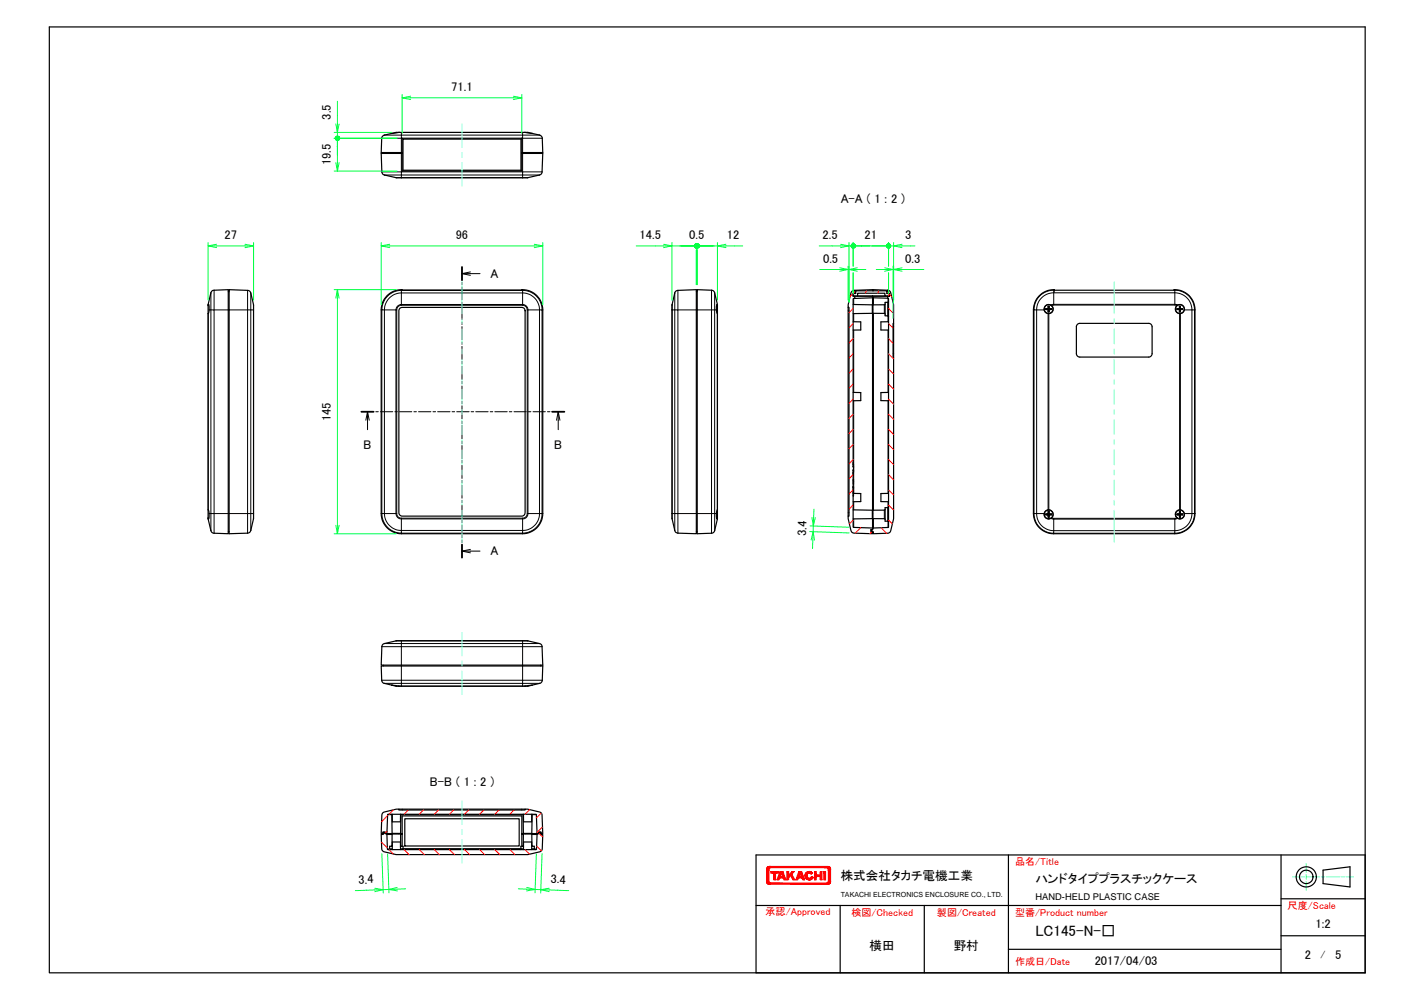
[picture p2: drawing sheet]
<svg xmlns="http://www.w3.org/2000/svg" width="420mm" height="297mm" viewBox="0 0 420 297" stroke-linecap="round" stroke-linejoin="round" font-family="sans-serif">
<g fill="none" stroke="#000" stroke-width=".3">
<path d="M119.3 39.3h-.9M155.3 39.3v.8h5.1M156.1 39.3h-36.8v.8h-5.1M113.4 41.1h5.9v10h-5.8M114.2 52h5.1v.8h36M117.7 52.8h1.6M119.5 41.1h-.2v-1h36v1h-.2M161.1 51.1h-5.8v.9h5M161.1 41.1h-5.8v10h-36v.9h36v.8h1.6M137.3 79.3v3.9M61.9 90.4v.2M61.9 93.1v58.3"/>
<path d="M62.1 92.1h.6M62.7 87v5.1M62.7 92.1v60.4h-.6M63.6 86.2v5.9h10v60.4h-10v-60.4h-.9M73.6 86.3v5.8h.9M74.5 87v5.1M74.5 92.1h.8M74.5 92.1v60.4M75.3 90.4v1.7M75.3 92.1v60.4M113.3 92.1h.2v60.4h-.2M114.2 92.1v60.4"/>
<path d="M114.2 92.1h3.7M117.9 92.1v60.4M119.3 90.7v-.3a1.65 1.65 0 0 0-1.6 1.7v60.4a1.58 1.58 0 0 0 1.6 1.6v4.1a5.5 5.5 0 0 1-5.7-5.7h.6M119.3 90.7h36M119.3 90.7a1.37 1.37 0 0 0-1.4 1.4M119.3 86v.3a5.6 5.6 0 0 0-5.7 5.8h.6M137.3 83.8v.8M137.3 85.2v3.9M137.3 89.7v.8M137.3 91.1v3.9M137.3 95.6v.8M137.3 97v3.9"/>
<path d="M137.3 81.3h5.3M139.8 80.8l-2.5 .5 2.5 .5M155.3 90.7v-.3h-36v-3.4a5.1 5.1 0 0 0-5.1 5.1M155.3 90.7a1.41 1.41 0 0 1 1.4 1.4M155.3 86v.3h-36v.7h36v3.4a1.61 1.61 0 0 1 1.6 1.7v60.4M156.7 92.1v60.4h.2M156.7 92.1h3.6M160.3 92.1h.8v60.4h.2M160.3 92.1v60.4h-3.4M160.3 92.1a5 5 0 0 0-5-5.1v-.6a5.6 5.6 0 0 1 5.8 5.7h.2M199.7 92.1h.8M199.7 90.4v63.7"/>
<path d="M200.5 92.1v60.4h-.8M200.5 92.1h.9v60.4h10v5.9M200.5 87v5.1M201.4 86.3v5.8h10v60.4h1M211.4 86.2v5.9h1M212.4 87v5.1M212.4 92.1v60.4M212.4 92.1h.5M213.2 90.4v.2M213.2 93.1v58.3M252 92.3h.3M253.7 88.6v1.8"/>
<path d="M253.7 93.2v2.4M253.7 98v18.6M259.2 91.9h.1M262.8 90.5v2.6M263.8 89.8v4M263.9 88.6v1.2M263.9 93.8v1.8M263.9 98v18.6M265.4 97h.1M307.1 92.1h.1v60.4h.8M308 92.1h2.2M308 92.1v60.4"/>
<path d="M310.8 91.7v.2M311.3 91.7h.1M311.3 91.9h.1M311.4 93.1v58.3M311.5 92.1h.1M311.5 91.5h.1M311.5 91h.2M311.5 92.6h.2M311.6 92.1h.1M311.6 91.5h.1M311.6 93.2v58.2M311.9 91.7h.1"/>
<path d="M311.9 91.9h.1M312.4 91.7v.2M313.1 90.4h36v-3.4a5.1 5.1 0 0 1 5.1 5.1M313.1 90.4v-3.4a5.1 5.1 0 0 0-5.1 5.1M313.1 86v.2a5.6 5.6 0 0 0-5.8 5.9h.7M313.1 90.6h36M313.1 90.4v.2l-.6 .2M313.1 90.4l-.8 .2M313.3 86.2h-.2v.8h36v-.8h-.2M349.1 86v.2a6 6 0 0 1 6 5.9M349.7 91.7v.2M349.8 91.7v.2"/>
<path d="M349.9 90.6l-.8-.2v.2l.6 .2M350.3 91.7h.1M350.3 91.9h.1M350.4 92.1h.1M350.4 91.5h.1M350.5 92.6h.2M350.5 91h.2M350.5 93.2v58.2M350.6 92.1h.1M350.6 91.5h.1M350.7 93.1v58.3M350.8 91.7h.1"/>
<path d="M350.8 91.9h.1M351.4 91.7v.2zM351.9 92.1h2.3M354.2 92.1h.7l.2 60.4M354.2 92.1v60.4h-2.3M137.3 101.5v.8M137.3 102.9v3.9M137.3 107.4v.7M137.3 108.8v3.9M137.3 113.3v.7M137.3 114.7v3.8M137.3 119.2v.7"/>
<path d="M253.7 119v27.6M263.9 119v27.6M265.4 105.1h.1M107.4 122.3h3.6M108.7 124.8l.5-2.5 .5 2.5M109.2 122.3v5.3M111.7 122.3h.7M113 122.3h3.7M117.3 122.3h.8M118.7 122.3h3.7M123 122.3h.7M124.4 122.3h3.6"/>
<path d="M128.7 122.3h.7M130 122.3h3.7M134.3 122.3h.8M135.7 122.3h3.7M137.3 120.5v3.9M137.3 125.1v.7M137.3 126.4v3.9M137.3 131v.7M137.3 132.3v3.9M137.3 136.8v.8M137.3 138.2v3.9M140 122.3h.7"/>
<path d="M141.4 122.3h3.6M145.7 122.3h.7M147 122.3h3.7M151.3 122.3h.8M152.7 122.3h3.7M157 122.3h.7M158.4 122.3h3.6M162.7 122.3h.7M164.1 122.3h3.6M165.4 124.8l.5-2.5 .5 2.5M165.9 122.3v5.3M253.5 139.9h.1"/>
<path d="M253.5 138.3h.1M253.5 137.8h.1M61.9 154v.2M62.7 157.6v-5.1h.9v5.9M74.5 152.5h.8M74.5 152.5v5.1M74.5 152.5h-.9v5.9M75.3 152.5v1.6M114.2 152.5a5 5 0 0 0 5.1 5.1h36M114.2 152.5h3.7M117.9 152.5a1.34 1.34 0 0 0 1.4 1.4M119.3 153.9v.2h36v3.5"/>
<path d="M119.3 153.9h36M137.3 142.7v.8M137.3 144.1v3.9M137.3 148.6v.8M137.3 150v3.9M137.3 154.5v.7M137.3 155.9v3.9M155.3 157.6a5 5 0 0 0 5-5.1h.7a5.7 5.7 0 0 1-5.7 5.9v.1M155.3 157.6v.8h-36v.1M156.7 152.5a1.37 1.37 0 0 1-1.4 1.4M156.9 152.5a1.58 1.58 0 0 1-1.6 1.6v-.2M200.5 157.6v-5.1h.9v5.9"/>
<path d="M212.4 152.5v5.1M212.4 152.5h.5M213.2 154v.2M252 152.3h.3M253.5 147h.1M253.5 140.4h.1M253.5 142.8h.1M253.5 143.3h.1M253.7 154.1v2.6M253.7 149v2.4M259.2 152.5h.1M262.8 151.5v2.6"/>
<path d="M263.8 150.8v4M263.9 154.8v1.9M263.9 149v1.8M307.1 152.5h.1a5.6 5.6 0 0 0 5.9 5.8v-.7M308 152.5h2.2M308 152.5a5 5 0 0 0 5.1 5.1M310.8 152.7v.2M311.3 152.7h.1M311.3 152.8v.2M311.5 152.5h.1M311.5 153.1h.1M311.5 152h.2"/>
<path d="M311.5 153.6h.2M311.6 152.5h.1M311.6 153.1h.1M311.9 152.7h.1M311.9 152.8v.2M312.3 154l.8 .2h36M312.4 152.7v.2M312.5 153.8l.6 .2M313.1 154h36M313.1 157.6h36v.8l-36 .1M313.1 154v3.6M349.1 154.2v3.4a5 5 0 0 0 5.1-5.1h.6a5.8 5.8 0 0 1-5.7 6"/>
<path d="M349.7 153.8l-.6 .2v.2M349.7 152.7v.2M349.8 152.7v.2M349.9 154l-.8 .2M350.3 152.7h.1M350.3 152.8v.2M350.4 152.5h.1M350.4 153.1h.1M350.5 153.6h.2M350.5 152h.2M350.6 152.5h.1M350.6 153.1h.1"/>
<path d="M350.8 152.7h.1M350.8 152.8v.2M351.4 152.7v.2zM137.3 160.4v.7M137.3 161.8v3.9M137.3 163.7h5.3M139.8 163.2l-2.5 .5 2.5 .5M114.2 191.2h41.1M117.7 190.4h1.6v1.7h-5.8M119.3 190.3l36 .1v.8M155.3 190.3l1.6 .1M155.3 191.2h5"/>
<path d="M155.3 191.2v.9h-36v10h-5.9M161.1 192.1h-5.8v10h-36v.9h36M114.2 203h5.1v.8M155.3 203h5.1M155.3 203v.8M156.1 203.8h-37.7M161.1 202.1h-5.8v.9M113.8 247.2v.4M114.4 247.2v.4M115.1 252.2h.6M115.2 242h1.2M115.7 252.1h.9"/>
<path d="M116.5 251.1h.1M118.5 247.6v.1M119 251.1h.1M119 252.1h.8M119.1 242h36.3M119.5 240.3v.3M119.8 252.2h35M154.8 252.1h.7M155 240.3v.3M155.5 251.1h.1M156.1 247.6v.1M158 252.1h.8"/>
<path d="M158 251.1h.1M158.1 242h1.3M158.8 252.2h.6M160.1 247.2v.4M160.7 247.2v.4"/>
</g>
<g fill="none" stroke="#000" stroke-width=".36">
<path d="M14.7 8h390.9v281h-390.9zM118.6 39.3h37.3M118.6 39.3l-2.2 .3M118.6 39.3h-1l-3.4 .8-.5 .4-.3 .6-.1 4.2h6.2M155.9 39.3h1l3.5 .8 .5 .4 .2 .6 .2 4.2h-6.2M155.9 39.3l2.2 .3M113.9 45.3v.3M119.5 45.6h-6.2l.2 5.5 .3 .7 4.1 1h38.8l3.6-.8 .6-.3 .2-.6 .2-5.5h-6.2M119.5 41.1h35.6v9.7h-35.6zM119.7 41.3h35.1v9.3h-35.1zM160.7 45.3v.3M61.8 90.8l.2-.4 .1 1.7-.3 1.1v58.2l.3 1.1-.1 1.6-.2-.3"/>
<path d="M61.8 90.8l.9-3.8 .3-.6 .6-.2 4.2-.2v72.5l-4.2-.1-.6-.2-.3-.6-.9-3.8M61.8 90.8v2.4M67.8 86.7h.3M67.8 86.4h.3M68.1 86l5.9 .4 .5 .6 .8 3.7v63.2l-.8 3.7-.3 .5-.6 .3-5.5 .1zM115 87.8a6.1 6.1 0 0 1 4.5-1.8v.2h35.6v-.2a6 6 0 0 1 6.2 6.1v60.4a6 6 0 0 1-6 6h-36a6 6 0 0 1-6-6v-60.4a6 6 0 0 1 1.7-4.3zM118.9 91.5l.6-.2h35.5l.6 .2 .3 .4 .1 60.4-.2 .6-.3 .3-36 .1-.8-.4-.2-.6v-60zM119.5 86.2h35.6M200.7 86.6l.7-.3 5.5-.3v72.5l-5.5-.1-.6-.3-.3-.5-.8-3.7v-63.2zM206.9 86.7h.3M206.9 86.4h.3M213.2 90.8l-.8-3.8-.4-.6-.6-.2-4.2-.2v72.5l4.2-.1 .6-.2 .4-.6 .8-3.8"/>
<path d="M213.2 90.8v2.4M213.2 90.8l-.2-.3-.1 1.6 .3 1.1v58.2l-.3 1.1 .1 1.6 .2-.3M252 91.3v62M253 86.6l1-.4v.9h-.5v.9h.5v.6l-.5 .2v67.7l5.8 .3v.6h-.5v.7h.5v.4l-5.5-.1-.6-.3-.4-.5-.8-3.7v-.6h.3v-62h-.3v-.6zM253.5 95.6h2.3v2.4h-2.3M253.5 90.4l5.7 .2v2.5l-5.7 .1M254 86.2l5.3-.2v.4M254 87.1h.3M254 88h9.8M254.3 86.4h9.2v.8h.8v.7h-1.4v-.8h-8.1v.8h-1.3v-.7h.8zM259.3 88.5h.2M259.3 88v68.8z"/>
<path d="M259.3 88.5l-5.3 .1M259.5 88.5l4.3 .1M259.5 88.5v2.1M259.5 93.1v58.5M263 90.3l-.2 .2-3.5 .1v2.5h3.5l.2 .2M263.5 87.1h.3M263.8 86.2l-4.3-.2v.4M263.8 86.2l.8 .6a20 20 0 0 1 .9 9.3v58.1l-.8 3.4-.3 .6-.7 .2-4.2 .1v-.6h-.6v-.5h.4v-.6l4.7-.3v-67.7l-.2-.2v-.6h.5v-.9h-.5zM264 89.6l-.1 .2h-.9v4h.9l.1 .2M264 95.6h-2.2v2.4h2.2M265.5 96.1v10M308.9 87.8a6.1 6.1 0 0 1 4.4-1.8v.2h35.6v-.2a6 6 0 0 1 6.2 6.1v60.4a6 6 0 0 1-6 6h-36a6 6 0 0 1-6-6v-60.4a6.1 6.1 0 0 1 1.8-4.3z"/>
<path d="M310.8 91.7a.53 .53 0 0 0 .6-.1 .53 .53 0 0 0 .1-.6v.4l.2-.4 .1 .6 .6 .1h-.4l.4 .2-.6 .1-.1 .6-.1-.4-.1 .4-.1-.6-.6-.1h.4zM311.2 91.9h.3v.3M311.5 91.4v.3h-.3M311.6 91.4l.1 .3h.3M312 91.9l-.4 .1v.2M320.2 96.3l.7-.2 20.9 .1 .5 .8v8.3l-.3 .5-.7 .3-20.9-.1-.6-.9v-8.1zM350.2 91.9l.3 .2M350.4 91.5l-.7 .2 .5 .2h-.5l.7 .2M350.4 91.5l.1-.5 .1 .4 .1-.4v.6l.7 .1M350.5 91.4v.1M350.5 91.5l-.3 .2M350.5 92.1v.1"/>
<path d="M350.6 91.4l.1 .3h.3M351 91.9h-.2l-.2 .3M351.4 91.7h.1M351.4 91.9h.1M351.4 91.7h-.4l.4 .2M351.4 91.9l-.7 .1v.6l-.1-.4-.1 .4-.1-.5M253.5 116.6h2.3v2.4h-2.3M264 116.6h-2.2v2.4h2.2M253.5 138.6h.1M253.5 139.7h.1M253.5 137.3v.6M253.6 138.1v.5"/>
<path d="M253.6 139.7v.4M253.6 138.6v.1M253.6 139.5v.2M61.8 151.4v2.4M67.8 157.9h.3M206.9 157.9h.3M213.2 151.4v2.4M253.5 147.3v-.7h2.3v2.4h-2.3M253.5 145.6l.1 .1M253.5 146.2h.1M253.5 147.2h.1M253.5 144.8h.1"/>
<path d="M253.5 144.7h.1M253.5 144.9h.1M253.5 144.6h.1M253.5 146h.1M253.5 145.9h.1M253.5 145.8h.1M253.5 145.7h.1M253.5 142.6l.1 .3M253.5 140.3v.6M253.5 142.9h.1M253.5 142.4h.1M253.5 151.4l5.7 .2v2.5h-5.7"/>
<path d="M253.6 142.9h.1M253.6 143.2l-.1 .3M253.6 144.9l-.1 .4M253.6 144.6v.1M253.6 145.7v.5M253.6 142.4h.1M253.6 143.7h-.1M253.6 144.6h.1M253.6 144.7v.2M253.6 146.2v.1M258.9 157.4h.1M259.3 157.9v.2"/>
<path d="M259.5 154.1v2.7M263 151.3l-.2 .2-3.5 .1v2.5h3.5l.2 .2M264 150.5l-.1 .3h-.9v4h.9l.1 .3M264 146.6h-2.2v2.4h2.2M311.2 152.8l.3 .2v.2M311.5 152l.1 .4 .1-.4 .1 .7h.6h-.4l.4 .2-.6 .1-.1 .6-.1-.4-.1 .4-.1-.6-.6-.1 .4-.1-.4-.1 .7-.2zM311.5 152.4v.3h-.3M311.6 152.4l.1 .3h.3M312 152.8l-.4 .2v.2M350.2 152.8l.3 .3M350.4 152.5l-.7 .2 .5 .1-.5 .1 .7 .2M350.4 152.5l.1-.5 .1 .4 .1-.4 .1 .6 .6 .1"/>
<path d="M350.5 152.4v.1M350.5 152.5l-.3 .2M350.5 153.1v.1M350.6 152.4l.1 .3h.3M351 152.8l-.2 .1-.2 .3M351.4 152.7h.1M351.4 152.9h.1M351.4 152.7h-.4l.4 .2M351.4 152.9l-.7 .1v.6l-.1-.4-.1 .4-.1-.5M113.8 191.3l4.1-1h38.8l3.8 .9 .5 .5 .3 5.9h-48l.2-5.5zM113.9 197.6v.2M160.7 197.6v.2"/>
<path d="M116.4 203.5l-2.4-.6-.5-.4-.2-4.7h48l-.2 4.5-.4 .5-3.9 1h-.9M116.4 203.5l2.2 .3M118.6 203.8h37.3M158.1 203.5l-2.2 .3M113.8 247.6h.1M113.8 241.4l4.1-1.1h.6v.3h37.5v-.3l.9 .1 3.6 .9 .5 .4 .3 5.9h-.5v-.4h-.7v.4h-.5l-.3-5.7h-44.1l-.2 5.7h-.5v-.4h-.7v.4h-.5l.2-5.5zM113.9 247.2h.5v.4h.6l.1 4.6 .2 .2h44l.3-4.8h.6v-.4h.5v.7h.6l-.2 4.4-.5 .7-3.9 .9-39.1-.1-3.6-.8-.5-.5-.2-4.6h.6zM115 247.6h4.5zM115 247.9h1.5M116.4 241.9l.1 5.7h2.5l.1-5.7M116.6 251.4h-.8l-.1 .8-.2 .2M116.6 241.9v2.2h2.4v-2.2"/>
<path d="M116.6 252.4v-2.3h2.4v2.3M118.5 240.3h37.5M119 251.4h.8v.7M119 247.9h.5M119.3 251.4l-.2-.2-.1-3.5h-2.5v3.4l-.3 .3M119.8 252.1l.2 .3M119.8 252.1h35M120.3 243.2h34v8.1h-34zM154.8 252.1l-.3 .3M155.1 251.4v-9h-35.6v9M155.1 247.6h4.5zM155.1 247.9h.4"/>
<path d="M155.4 241.9l.1 5.7h2.5l.1-5.7M155.5 241.9l.1 2.2h2.4v-2.2M155.5 252.4l.1-2.3h2.4v2.3M155.6 251.4h-.8v.7M158 251.4h.8v.8l.2 .2M158 247.9h1.6M158.3 251.4l-.2-.3-.1-3.4h-2.5v3.4l-.3 .3M160.7 247.6h.1M299.6 254v35M380.7 254v35M393.1 258.5l8-1v6l-8-1zM405.6 254h-180.9v35h180.9"/>
<path d="M224.7 269h156M249.6 269v20M274.6 269v20M380.7 278h24.9M380.7 267h24.9M299.6 282h81.1"/>
<circle cx="311.6" cy="91.8" r="1.35"/>
<circle cx="311.6" cy="91.8" r="1.3"/>
<circle cx="350.6" cy="91.8" r="1.34"/>
<circle cx="350.6" cy="91.8" r="1.3"/>
<circle cx="311.6" cy="152.8" r="1.35"/>
<circle cx="311.6" cy="152.8" r="1.3"/>
<circle cx="350.6" cy="152.8" r="1.36"/>
<circle cx="350.6" cy="152.8" r="1.3"/>
<circle cx="388.2" cy="260.5" r="2"/>
<circle cx="388.2" cy="260.5" r="3"/>
</g>
<g fill="#000">
<circle cx="155.1" cy="41.1" r=".18"/>
<circle cx="313.3" cy="86.2" r=".18"/>
<circle cx="253.6" cy="138.6" r=".18"/>
<circle cx="253.6" cy="139.7" r=".18"/>
</g>
<g fill="#f00" stroke="#f00" stroke-width=".3">
<path d="M246.1 258.3l.7 3.7-.7-.3z"/>
<path d="M246.1 261.7l.7 .3-.7-.1z"/>
<path d="M246.1 261.9l.7 .1z"/>
<path d="M246.1 262l.6 .3-.8-.2z"/>
<path d="M246.1 262l.7 .1-.1 .2z"/>
<path d="M246.1 262h.7v.1z"/>
<path d="M245.8 262.2l.7 .4z"/>
<path d="M245.9 262.1l.7 .4-.1 .1z"/>
<path d="M245.9 262.1l.8 .2-.1 .2z"/>
<path d="M245.7 262.3l.4 .4z"/>
<path d="M245.8 262.2l.5 .5z"/>
<path d="M245.8 262.2l.7 .4-.2 .1z"/>
<path d="M245.5 262.3l.6 .4z"/>
<path d="M229.1 262.3h16.4l.6 .4z"/>
<path d="M228.5 262.7l.6-.4 17 .4z"/>
<path d="M228.5 262.7l.6-.4z"/>
<path d="M228.8 262.2l.1 .1-.4 .4z"/>
<path d="M228.1 262.6l.7-.4z"/>
<path d="M228.1 262.6l.7-.4-.5 .5z"/>
<path d="M228.3 262.7l.5-.5z"/>
<path d="M227.9 262.3l.8-.2z"/>
<path d="M227.9 262.3l.8-.2-.7 .4z"/>
<path d="M228 262.5l.7-.4-.6 .5z"/>
<path d="M227.8 262h.8z"/>
<path d="M227.8 262h.8l-.8 .1z"/>
<path d="M227.8 262.1l.8-.1-.7 .3z"/>
<path d="M227.8 262l.7-.3v.2z"/>
<path d="M228.5 258.3v3.4l-.7 .3z"/>
<path d="M227.8 258.1l.7 .2-.7 3.7z"/>
<path d="M227.8 258.1h.7v.2z"/>
<path d="M227.8 258.1l.8-.1z"/>
<path d="M227.9 257.7l.8 .2z"/>
<path d="M227.9 257.7l.7 .3-.8-.1z"/>
<path d="M227.8 257.9l.8 .1-.8 .1z"/>
<path d="M228.1 257.5l.7 .3z"/>
<path d="M228 257.6l.1-.1 .6 .4z"/>
<path d="M228 257.6l.7 .3-.8-.2z"/>
<path d="M228.5 257.4l.4 .3z"/>
<path d="M228.3 257.4l.5 .4z"/>
<path d="M228.1 257.5l.2-.1 .5 .4z"/>
<path d="M228.5 257.4l.6 .3z"/>
<path d="M228.5 257.4l17 .3h-16.4z"/>
<path d="M228.5 257.4h17.6l-.6 .3z"/>
<path d="M245.5 257.7l.6-.3z"/>
<path d="M245.7 257.7l.4-.3z"/>
<path d="M245.8 257.8l.7-.3-.6 .4z"/>
<path d="M245.8 257.8l.5-.4 .2 .1z"/>
<path d="M246.1 257.4h.2l-.5 .4z"/>
<path d="M245.9 257.9l.8-.2z"/>
<path d="M245.9 257.9l.7-.3 .1 .1z"/>
<path d="M245.9 257.9l.6-.4 .1 .1z"/>
<path d="M246.1 258l.7 .1z"/>
<path d="M246.1 258l.7-.1v.2z"/>
<path d="M246.1 258l.6-.3 .1 .2z"/>
<path d="M246.1 258.1h.7l-.7 .2z"/>
<path d="M246.1 258.3l.7-.2v3.9z"/>
<path d="M230.5 259.4l.8-.5v.5z"/>
<path d="M229 258.9h2.3l-.8 .5z"/>
<path d="M229 258.9l1.5 .5h-.6z"/>
<path d="M229 258.9l.9 .5h-.9z"/>
<path d="M229.9 259.4l.6 1.9h-.6z"/>
<path d="M229.9 259.4h.6v1.9z"/>
<path d="M231.9 260.3h.6l.2 .5z"/>
<path d="M232.5 260.3l1 1-.8-.5z"/>
<path d="M232.6 258.9l.9 2.4-1-1z"/>
<path d="M231.8 258.9l.4 .5-.3 .9z"/>
<path d="M231.8 258.9l.1 1.4-1 1z"/>
<path d="M231.9 260.3l-.2 .5-.8 .5z"/>
<path d="M230.9 261.3l.8-.5-.2 .5z"/>
<path d="M231.8 258.9h.8l-.4 .5z"/>
<path d="M232.6 258.9l-.1 1.4-.3-.9z"/>
<path d="M231.9 260.3l.8 .5h-1z"/>
<path d="M232.7 260.8l.8 .5h-.6z"/>
<path d="M235.3 259.7l.3 1.6-.7-1.2z"/>
<path d="M234.4 259.9l.9-.2-.4 .4z"/>
<path d="M234.4 259.9l.5 .2-.5 .6z"/>
<path d="M234.4 259.9v.8l-.6 .6z"/>
<path d="M234.4 260.7v.6h-.6z"/>
<path d="M235.3 259.7l.9 1.6h-.6z"/>
<path d="M235.3 258.9h.8l-.8 .8z"/>
<path d="M235.3 258.9v.8l-.9 .2z"/>
<path d="M233.8 258.9h.6v1z"/>
<path d="M233.8 258.9l.6 1-.6 1.4z"/>
<path d="M237.5 260.3h.6l.2 .5z"/>
<path d="M238.1 260.3l1 1-.8-.5z"/>
<path d="M238.2 258.9l.9 2.4-1-1z"/>
<path d="M237.4 258.9l.4 .5-.3 .9z"/>
<path d="M237.4 258.9l.1 1.4-1 1z"/>
<path d="M237.5 260.3l-.2 .5-.8 .5z"/>
<path d="M236.5 261.3l.8-.5-.2 .5z"/>
<path d="M237.4 258.9h.8l-.4 .5z"/>
<path d="M238.2 258.9l-.1 1.4-.3-.9z"/>
<path d="M237.5 260.3l.8 .5h-1z"/>
<path d="M238.3 260.8l.8 .5h-.6z"/>
<path d="M241 259.6l.5-.3z"/>
<path d="M241.4 259.2l-.4 .4z"/>
<path d="M241 259.5l.4-.3z"/>
<path d="M241.3 259.1l-.3 .4z"/>
<path d="M241.3 259.1l-.4 .4z"/>
<path d="M240.9 259.5l.4-.4z"/>
<path d="M241.2 259.1l-.3 .4z"/>
<path d="M241.1 259l-.3 .4z"/>
<path d="M240.9 258.9l-.1 .5z"/>
<path d="M240.8 258.9l-.1 .5z"/>
<path d="M240.8 258.9l-.2 .5z"/>
<path d="M240.7 258.9l-.1 .5z"/>
<path d="M240.5 258.8v.5z"/>
<path d="M240.4 258.8l.1 .5z"/>
<path d="M240.3 258.9l.1 .4z"/>
<path d="M240.1 258.9l.2 .4z"/>
<path d="M240.1 258.9l.2 .5z"/>
<path d="M240 258.9l.3 .5z"/>
<path d="M240 258.9l.2 .5z"/>
<path d="M239.9 259l.3 .4z"/>
<path d="M239.8 259l.3 .4z"/>
<path d="M239.8 259l.3 .5z"/>
<path d="M239.7 259.1l.4 .4z"/>
<path d="M239.7 259.1l.3 .4z"/>
<path d="M239.6 259.2l.4 .3z"/>
<path d="M239.6 259.2l.4 .4z"/>
<path d="M239.6 259.2l.4 .4-.5-.3z"/>
<path d="M239.5 259.3l.5 .3z"/>
<path d="M239.5 259.3l.4 .4z"/>
<path d="M239.4 259.4l.5 .3z"/>
<path d="M239.3 259.5l.5 .3z"/>
<path d="M239.3 259.6l.5 .2z"/>
<path d="M239.3 259.6l.5 .3z"/>
<path d="M239.2 259.8l.6 .1z"/>
<path d="M239.2 259.9h.6z"/>
<path d="M239.2 259.9l.6 .1h-.6z"/>
<path d="M239.2 260l.6 .1z"/>
<path d="M239.2 260.2l.6-.1z"/>
<path d="M239.2 260.2h.6z"/>
<path d="M239.2 260.3l.6-.1z"/>
<path d="M239.2 260.3h.6z"/>
<path d="M239.2 260.4l.6-.1z"/>
<path d="M239.3 260.5l.5-.1z"/>
<path d="M239.3 260.7l.5-.2z"/>
<path d="M239.4 260.8l.4-.3z"/>
<path d="M239.4 260.8l.5-.3-.4 .4z"/>
<path d="M239.5 260.9l.4-.4z"/>
<path d="M239.5 260.9l.5-.3z"/>
<path d="M239.5 261l.5-.4z"/>
<path d="M239.5 261l.5-.3z"/>
<path d="M240 260.7l-.4 .4z"/>
<path d="M239.6 261.1l.4-.4-.3 .5z"/>
<path d="M240 260.7l-.3 .5z"/>
<path d="M240.1 260.8l-.4 .4z"/>
<path d="M240.1 260.8l-.3 .4z"/>
<path d="M240.1 260.8l-.1 .5z"/>
<path d="M240.2 260.9l-.2 .4z"/>
<path d="M240.2 260.9l-.1 .4z"/>
<path d="M240.3 260.9l-.1 .5z"/>
<path d="M240.4 260.9l-.2 .5z"/>
<path d="M240.4 260.9v.5z"/>
<path d="M240.4 260.9l.1 .5z"/>
<path d="M240.5 260.9l.1 .5z"/>
<path d="M240.6 260.9v.5z"/>
<path d="M240.6 260.9l.2 .4z"/>
<path d="M240.7 260.9l.2 .4z"/>
<path d="M240.7 260.9l.3 .4z"/>
<path d="M240.8 260.8l.2 .5z"/>
<path d="M240.9 260.8l.2 .4z"/>
<path d="M240.9 260.8l.3 .4z"/>
<path d="M240.9 260.7l.3 .5z"/>
<path d="M240.9 260.7l.4 .3z"/>
<path d="M241 260.7l.4 .2z"/>
<path d="M241 260.6l.4 .3z"/>
<path d="M241 260.6l.5 .2z"/>
<path d="M241.1 260.5l.4 .3z"/>
<path d="M241.1 260.5l.5 .3z"/>
<path d="M241.1 260.5l.5 .1z"/>
<path d="M241.1 260.4l.5 .2z"/>
<path d="M242 258.9h.6v1z"/>
<path d="M242 258.9l.6 1-.6 1.4z"/>
<path d="M242.6 259.9v.5l-.6 .9z"/>
<path d="M242.6 260.4v.9h-.6z"/>
<path d="M242.6 259.9l1.1 .5h-1.1z"/>
<path d="M242.6 259.9h1.1v.5z"/>
<path d="M243.7 259.9l.5 1.4-.5-.9z"/>
<path d="M244.2 258.9v2.4l-.5-1.4z"/>
<path d="M243.7 260.4l.5 .9h-.5z"/>
<path d="M243.7 258.9h.5l-.5 1z"/>
<path d="M244.8 258.9h.5v2.4z"/>
<path d="M244.8 258.9l.5 2.4h-.5z"/>
</g>
<path d="M388.1 256.5v2.6M388.1 259.8v1.3M384.1 260.5h2.1M386.6 260.5h1.1M388.1 260.5h4M388.1 261.8v2.7M392.7 260.5h.9M394.2 260.5h4M398.7 260.5h.9M400.1 260.5h2.1" fill="none" stroke="#0ff" stroke-width=".3"/>
<path d="M137.3 79.3v3.9M107.4 122.3h3.6M164.1 122.3h3.6M137.3 161.8v3.9" fill="none" stroke="#000" stroke-width=".51"/>
<g fill="none" stroke="#f00" stroke-width=".3">
<path d="M253.5 96.1l-1.2 1.3M253.5 91.6l-1.2 1.3M254 86.6l-1.4 1.5M257.5 86.4l-.4 .7M261.2 86.4l-.4 .7M263.8 86.9l.2 .2M264 91.6l1.5 1.5M264 96.1l1.4 1.4M264.3 87.4l-.3 .5M264.3 87.4l.6 .7M253.5 118.6l-1.2 1.2M253.5 114.1l-1.2 1.2"/>
<path d="M253.5 109.6l-1.2 1.2M253.5 105.1l-1.2 1.2M253.5 100.6l-1.2 1.3M264 118.6l1.5 1.5M264 114.1l1.5 1.5M264 109.6l1.5 1.5M264 105.1l1.5 1.5M264 100.6l1.4 1.4M253.5 136.5l-1.2 1.3M253.5 132.1l-1.2 1.2M253.5 127.6l-1.2 1.2M253.5 123.1l-1.2 1.2"/>
<path d="M264 136.5l1.5 1.5M264 132.1l1.5 1.4M264 127.6l1.5 1.5M264 123.1l1.5 1.5M253.5 154.5l-1.1 1.1M253.5 150l-1.2 1.3M253.5 145.5l-1.2 1.2M253.5 141l-1.2 1.3M255.8 156.7l-1.7 1.7M258.9 158.1l-.4 .4M261.8 156.8l1.7 1.6M264 154.5l1.2 1.1"/>
<path d="M264 150l1.5 1.5M264 145.5l1.5 1.5M264 141l1.5 1.5M113.3 250.1l1.8 1.8M115 246.9l-.5 .6M115.2 242.3l-1.8 1.8M115.6 252.4l1.3 1.3M116.9 240.6l-1.3 1.3M120.1 252.4l1.5 1.5M121.3 240.6l-1.2 1.3M124.6 252.4l1.5 1.5M125.8 240.6l-1.2 1.3"/>
<path d="M129 252.4l1.5 1.5M130.3 240.6l-1.3 1.3M133.6 252.4l1.4 1.5M134.8 240.6l-1.2 1.3M138 252.4l1.5 1.5M139.3 240.6l-1.3 1.3M142.5 252.4l1.5 1.5M143.8 240.6l-1.3 1.3M147 252.4l1.5 1.5M148.3 240.6l-1.3 1.3M151.5 252.4l1.5 1.5M152.7 240.6l-1.2 1.3"/>
<path d="M156 252.4l1.4 1.3M157.4 240.5l-1.4 1.4M159.5 251.3l1.4 1.4M160.2 247.6l1.1 1M160.8 241.5l-1.4 1.5M161.2 245.6l-1.7 1.7"/>
</g>
<g fill="none" stroke="#80ffff" stroke-width=".3">
<path d="M137.3 36.8v7M137.3 45.3v1.5M137.3 48.3v7M137.3 83.7v9.5M137.3 94.7v1.5M137.3 97.7v4.5M331.1 83.7v9.5M331.1 94.7v1.5M331.1 97.7v4.5M137.3 103.7v1.5M137.3 106.7v4.4M137.3 112.6v1.6"/>
<path d="M137.3 115.6v4.5M331.1 103.7v1.5M331.1 106.7v4.4M331.1 112.6v1.6M331.1 115.6v4.5M137.3 121.6v1.5M137.3 124.6v4.5M137.3 130.6v1.5M137.3 133.6v4.5M137.3 139.6v1.5M331.1 121.6v1.5M331.1 124.6v4.5"/>
<path d="M331.1 130.6v1.5M331.1 133.6v4.5M331.1 139.6v1.5M137.3 142.6v4.5M137.3 148.6v1.5M137.3 151.6v9.5M331.1 142.6v4.5M331.1 148.6v1.5M331.1 151.6v9.5M137.3 187.8v7M137.3 196.3v1.5M137.3 199.3v7"/>
<path d="M137.3 237.9v7M137.3 246.4v1.5M137.3 249.4v6.9"/>
</g>
<g fill="none" stroke="#00ff3f" stroke-width=".3">
<path d="M99.3 39.3h17M99.8 36.8l.5 2.5 .5-2.5M100.3 30.1v11M119.5 29.1h35.6M119.5 28.1v11.5M122 28.6l-2.5 .5 2.5 .5M152.5 28.6l2.6 .5-2.6 .5M155.1 28.1v11.5M99.3 41.1h18.7M99.3 50.8h18.7M99.8 48.3l.5 2.5 .5-2.5M100.3 41.7v9.1"/>
<path d="M61.8 73h13.5M61.8 72.1v17M64.4 72.6l-2.6 .4 2.6 .6M72.8 72.6l2.5 .4-2.5 .6M75.3 72.1v17.1M113.3 73h48M113.3 72.1v18.5M115.8 72.6l-2.5 .4 2.5 .6M158.8 72.6l2.5 .4-2.5 .6M161.3 72.1v18.5M189 73h31.7M197.2 72.6l2.5 .4-2.5 .6"/>
<path d="M199.7 72.1v17.1M206.9 74.2v10.4M207.2 74.2v10.4M213.2 72.1v17M215.7 72.6l-2.5 .4 2.5 .6M243.4 73h10.1M249.5 79.5l2.5 .6-2.5 .5M249.8 72.6l2.5 .4-2.5 .6M252 79.1v10.1M252.3 72.1v17.7M253.5 72.1v7M254.1 73h9.3"/>
<path d="M254.8 79.5l-2.5 .6 2.5 .5M262.9 79.5l2.5 .6-2.5 .5M264 72.1v7M264 73h7.9M265.4 79.1v15.5M265.5 72.1v17M268 72.6l-2.5 .4 2.5 .6M268 79.5l-2.5 .6 2.5 .5M99.3 86h18.5M99.8 88.6l.5-2.6 .5 2.6M100.3 86v72.5M243.6 80.1h13.7"/>
<path d="M253.5 81v6.3M264 81v6.2M274.5 80.1h-14.1M99.3 158.5h18.5M99.8 156l.5 2.5 .5-2.5M240.6 157.9l11.7 .4M240.7 156.2l11.5 .4M241.3 153.7l.4 2.5 .6-2.4M241.9 151.2l-.5 11.7M241 160.4l.6-2.5 .4 2.5M113.5 253.6l.4 11.7M115.2 253.7l.4 11.5"/>
<path d="M159.4 253.7l-.4 11.5M161.1 253.6l-.4 11.7M111.3 263.8l2.5 .5-2.4 .6M118 263.6l-2.4 .6 2.5 .4M120.5 264l-14.9 .6M154 264l15 .6M156.5 263.6l2.5 .6-2.5 .4M163.2 263.8l-2.5 .5 2.5 .6"/>
</g>
<g fill="#00ff3f" stroke="#00ff3f" stroke-width=".3">
<path d="M100.8 40.7l.1 .4z"/>
<path d="M100.7 40.6l.2 .5z"/>
<path d="M100.5 40.5l.4 .6z"/>
<path d="M100.3 40.4l.6 .7z"/>
<path d="M100.1 40.5l.2-.1 .6 .7z"/>
<path d="M100 40.5l.9 .6z"/>
<path d="M99.8 40.6l.2-.1 .9 .6z"/>
<path d="M99.8 40.6l1.1 .5-1.2-.3z"/>
<path d="M99.7 40.8l1.2 .3-1.2-.1z"/>
<path d="M99.7 41l1.2 .1h-1.2z"/>
<path d="M99.7 41.1h1.2l-1.2 .2z"/>
<path d="M99.7 41.3l1.2-.2-1.1 .4z"/>
<path d="M99.8 41.5l1.1-.4-.9 .5z"/>
<path d="M100 41.6l.9-.5z"/>
<path d="M100.1 41.7l.8-.6z"/>
<path d="M100.9 41.1l-.6 .6z"/>
<path d="M100.9 41.1l-.4 .6z"/>
<path d="M100.9 41.1l-.2 .5z"/>
<path d="M100.9 41.1l-.1 .3z"/>
<path d="M100.9 41.1v.2z"/>
<path d="M207.4 72.7l.2 .3z"/>
<path d="M207.3 72.6l.3 .4z"/>
<path d="M207.1 72.5l.5 .5z"/>
<path d="M207 72.4l.6 .6z"/>
<path d="M206.8 72.4l.8 .6z"/>
<path d="M206.6 72.5l.2-.1 .8 .6z"/>
<path d="M206.5 72.6l.1-.1 1 .5z"/>
<path d="M206.5 72.6l1.1 .4-1.2-.2z"/>
<path d="M206.4 72.8l1.2 .2h-1.3z"/>
<path d="M206.3 73h1.3l-1.3 .2z"/>
<path d="M206.3 73.2l1.3-.2-1.2 .3z"/>
<path d="M206.4 73.3l1.2-.3-1.1 .5z"/>
<path d="M206.5 73.5l1.1-.5-1 .6z"/>
<path d="M206.6 73.6l1-.6z"/>
<path d="M206.8 73.7l.8-.7z"/>
<path d="M207.6 73l-.6 .7z"/>
<path d="M207.6 73l-.5 .6z"/>
<path d="M207.6 73l-.3 .6z"/>
<path d="M207.6 73l-.2 .4z"/>
<path d="M207.6 73l-.1 .3z"/>
<path d="M207.7 72.7l.1 .3z"/>
<path d="M207.6 72.6l.2 .4z"/>
<path d="M207.4 72.5l.4 .5z"/>
<path d="M207.2 72.4l.6 .6z"/>
<path d="M207 72.4l.8 .6z"/>
<path d="M206.9 72.5l.9 .5z"/>
<path d="M206.7 72.6l.2-.1 .9 .5z"/>
<path d="M206.7 72.6l1.1 .4-1.2-.2z"/>
<path d="M206.6 72.8l1.2 .2h-1.2z"/>
<path d="M206.6 73h1.2l-1.2 .2z"/>
<path d="M206.6 73.2l1.2-.2-1.2 .3z"/>
<path d="M206.6 73.3l1.2-.3-1.1 .5z"/>
<path d="M206.7 73.5l1.1-.5-.9 .6z"/>
<path d="M206.9 73.6l.9-.6z"/>
<path d="M207 73.7l.8-.7-.6 .7z"/>
<path d="M207.8 73l-.6 .7z"/>
<path d="M207.8 73l-.4 .6z"/>
<path d="M207.8 73l-.2 .6z"/>
<path d="M207.8 73l-.1 .4z"/>
<path d="M207.8 73v.3z"/>
<path d="M254.1 72.7v.3z"/>
<path d="M253.9 72.6l.2 .4z"/>
<path d="M253.7 72.5l.4 .5z"/>
<path d="M253.6 72.4l.5 .6z"/>
<path d="M253.4 72.4l.7 .6z"/>
<path d="M253.2 72.5l.2-.1 .7 .6z"/>
<path d="M253.1 72.6l.1-.1 .9 .5z"/>
<path d="M253.1 72.6l1 .4-1.1-.2z"/>
<path d="M253 72.8l1.1 .2h-1.2z"/>
<path d="M252.9 73h1.2l-1.2 .2z"/>
<path d="M252.9 73.2l1.2-.2-1.1 .3z"/>
<path d="M253 73.3l1.1-.3-1 .5z"/>
<path d="M253.1 73.5l1-.5-.9 .6z"/>
<path d="M253.2 73.6l.9-.6z"/>
<path d="M253.4 73.7l.7-.7z"/>
<path d="M254.1 73l-.5 .7z"/>
<path d="M254.1 73l-.4 .6z"/>
<path d="M254.1 73l-.2 .6z"/>
<path d="M254.1 73v.4z"/>
<path d="M254.1 73v.3z"/>
<path d="M264.5 72.7l.1 .3z"/>
<path d="M264.4 72.6l.2 .4z"/>
<path d="M264.3 72.5l.3 .5z"/>
<path d="M264 72.4l.6 .6z"/>
<path d="M263.9 72.4l.7 .6z"/>
<path d="M263.7 72.5l.2-.1 .7 .6z"/>
<path d="M263.7 72.5l.9 .5-1-.4z"/>
<path d="M263.6 72.6l1 .4-1.1-.2z"/>
<path d="M263.5 72.8l1.1 .2h-1.2z"/>
<path d="M263.4 73h1.2l-1.2 .2z"/>
<path d="M263.4 73.2l1.2-.2-1.1 .3z"/>
<path d="M263.5 73.3l1.1-.3-1 .5z"/>
<path d="M263.6 73.5l1-.5-.9 .6z"/>
<path d="M263.7 73.6l.9-.6z"/>
<path d="M263.9 73.7l.7-.7z"/>
<path d="M264.6 73l-.6 .7z"/>
<path d="M264.6 73l-.3 .6z"/>
<path d="M264.6 73l-.2 .6z"/>
<path d="M264.6 73l-.1 .4z"/>
<path d="M264.6 73v.3z"/>
</g>
<text font-size="4.5" x="307.6" y="278.1">LC145-N-□</text>
<g font-size="3.7">
<text x="134.1" y="27.1">71.1</text>
<text x="98.3" y="35.6" transform="rotate(-90 98.3 35.6)">3.5</text>
<text x="98.3" y="49.1" transform="rotate(-90 98.3 49.1)">19.5</text>
<text x="249.8" y="60.3">A-A ( 1 : 2 )</text>
<text x="66.7" y="71.1">27</text>
<text x="135.4" y="71.1">96</text>
<text x="190.1" y="71.1">14.5</text>
<text x="204.8" y="71.1">0.5</text>
<text x="216" y="71.1">12</text>
<text x="244.4" y="71.1">2.5</text>
<text x="256.9" y="71.1">21</text>
<text x="269" y="71.1">3</text>
<text x="145.8" y="82.6">A</text>
<text x="244.6" y="78.1">0.5</text>
<text x="269" y="78.1">0.3</text>
<text x="98.3" y="125.1" transform="rotate(-90 98.3 125.1)">145</text>
<text x="108" y="133.3">B</text>
<text x="164.7" y="133.3">B</text>
<text x="239.6" y="159.3" transform="rotate(-88 239.6 159.3)">3.4</text>
<text x="145.8" y="165">A</text>
<text x="127.7" y="233.6">B-B ( 1 : 2 )</text>
<text x="106.5" y="262.5" transform="rotate(-2 106.5 262.5)">3.4</text>
<text x="163.6" y="262.4" transform="rotate(2 163.6 262.4)">3.4</text>
<text x="249.8" y="261.3">株式会社タカチ電機工業</text>
<text x="307.6" y="262.4">ハンドタイププラスチックケース</text>
<text x="390.9" y="275.8">1:2</text>
<text x="258.4" y="282.3">横田</text>
<text x="283.4" y="282.3">野村</text>
<text x="325.3" y="286.7">2017/04/03</text>
<text x="387.7" y="284.8">2</text>
<text x="396.7" y="284.7">5</text>
</g>
<g font-size="3" fill="#f00">
<text x="301.7" y="257">品名/Title</text>
<text x="227.5" y="271.9">承認/Approved</text>
<text x="253" y="272.1">検図/Checked</text>
<text x="278.4" y="272">製図/Created</text>
<text x="301.7" y="272">型番/Product number</text>
<text x="382.6" y="270">尺度/Scale</text>
<text x="301.7" y="286.6">作成日/Date</text>
</g>
<text font-size="3" x="392.4" y="284.5">/</text>
<text font-size="2.8" x="307.6" y="267.4">HAND-HELD PLASTIC CASE</text>
<text font-size="2.1" x="249.8" y="266.6">TAKACHI ELECTRONICS ENCLOSURE CO., LTD.</text>
</svg>
